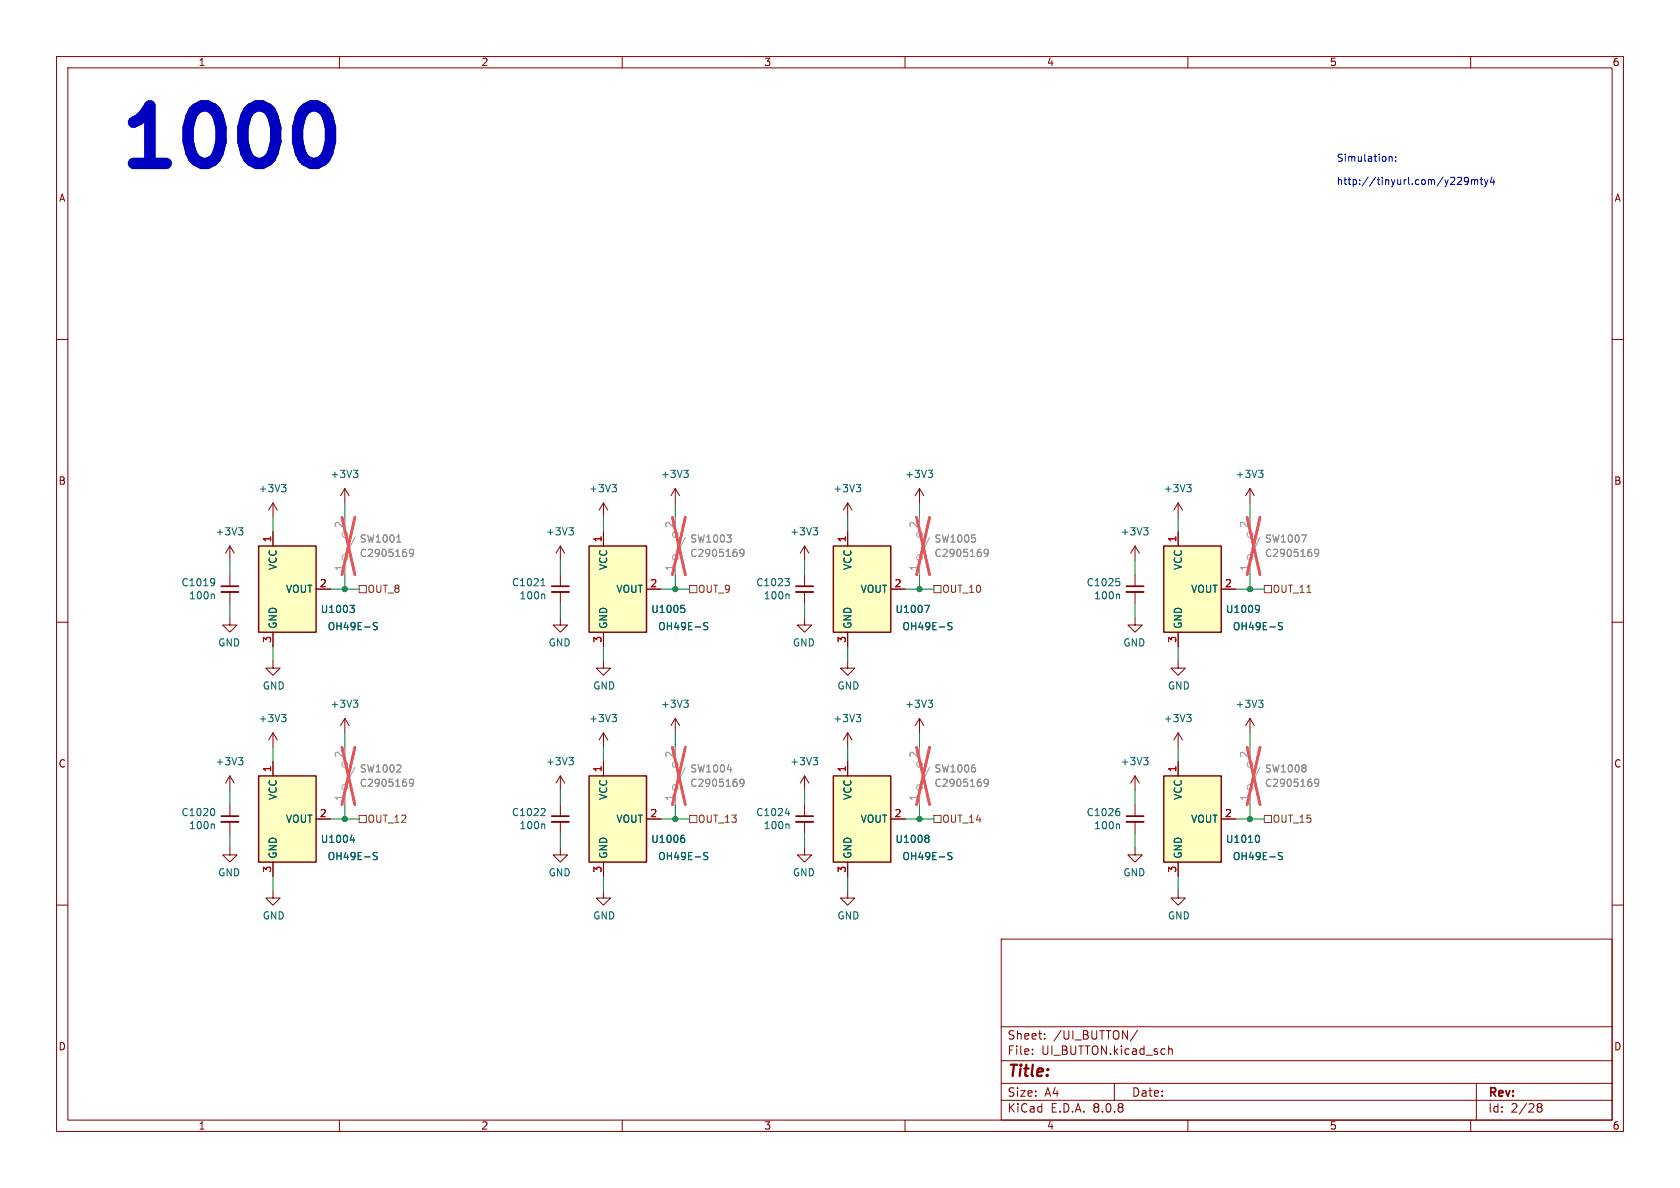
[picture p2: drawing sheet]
<svg xmlns="http://www.w3.org/2000/svg" width="297mm" height="210mm" viewBox="0 0 297 210" stroke-linecap="round" stroke-linejoin="round" font-family="sans-serif">
<g fill="none" stroke="#840000" stroke-width=".18">
<path d="M10 10h277v190h-277zM12 12h273v186h-273zM60 10v2M110 10v2M160 10v2M210 10v2M260 10v2M10 60h2M285 60h2M10 110h2M285 110h2M142.2 137.2v2.5"/>
<path d="M142.2 137.2l-.7 1.2M142.2 137.2l.8 1.2M142.2 149.9v1.2h-1.2l1.2 1.3 1.3-1.3h-1.3M142.2 142.2v2.1M142.2 145.3v2M10 160h2M177 166h108v32h-108zM285 160h2M60 198v2M110 198v2M160 198v2M177 194.5h108"/>
<path d="M177 191.5h108M177 187.5h108M177 181.5h108M182.5 186.3v.1M182.5 185.5v.1M184.7 183.6v.1M184.7 182.8v.1M197 191.5v3M201.1 182.1l-1.3 2M206.6 184.9v1.5M206.6 185.5l.2-.1 .4 .1v.9M210 198v2"/>
<path d="M260 198v2M261 191.5v6.5M271.7 195.5l.3 .2M271.7 195.4l.3-.3 .5 .1 .1 .3-.3 .2M272 195.7h.3M272 195.7l-.3 .3M272.3 195.7l.3 .3-.1 .5-.5 .1-.3-.3"/>
</g>
<g fill="none" stroke="#9c9b98" stroke-width=".18">
<path d="M61 132.1v2.5M61 139.7v2.5M62.7 135.6l-1.5 3.1M119.4 132.1v2.5M119.4 139.7v2.5M121.2 135.6l-1.6 3.1"/>
<circle cx="61" cy="135.1" r=".51"/>
<circle cx="61" cy="139.2" r=".51"/>
<circle cx="119.4" cy="139.2" r=".51"/>
<circle cx="119.4" cy="135.1" r=".51"/>
</g>
<path d="M70.1 136.5h.8M70.8 135.3v.4M73.1 138.3l-.2 .2h-.4l-.1-.2 .1-.5 .4-.1 .1 .2a.84 .84 0 0 1-.3 1.1h-.2M128.6 136h.7M131.5 138.3l-.2 .2h-.4l-.1-.2 .1-.5 .4-.1 .2 .2a.84 .84 0 0 1-.3 1.1h-.3" fill="none" stroke="#939391" stroke-width=".18"/>
<path d="M60.5 132.1l2.2 10.1M62.7 132.1l-2.2 10.1M118.9 132.1l2.3 10.1M121.2 132.1l-2.3 10.1" fill="none" stroke="#e75356" stroke-width=".46"/>
<path d="M140.7 145.3h3.1" fill="none" stroke="#840000" stroke-width=".33"/>
<path d="M140.7 144.3h3.1" fill="none" stroke="#840000" stroke-width=".3"/>
<path d="M143.8 133.9h.7l-.4 .5M144.3 134.4l.2 .3v.3l-.2 .2M138.8 143.8h.8M139.3 145.7l.2 .1v.7M139.4 143.3v.9" fill="none" stroke="#006464" stroke-width=".18"/>
<path d="M104.1 137.2h10.2v15.2h-10.2z" fill="#ffffc2"/>
<path d="M104.1 137.2h10.2v15.2h-10.2z" fill="none" stroke="#840000" stroke-width=".25"/>
<g fill="none" stroke="#840000" stroke-width=".18">
<path d="M106.7 116.8v1.3h1.2l-1.2 1.3-1.3-1.3h1.3M99.1 137.2l-.8 1.2M99.1 137.2v2.5M99.1 137.2l.7 1.2M106.7 129.5v2.6M106.7 134.6v2.6M106.7 129.5l-.8 1.3M106.7 129.5l.7 1.3M99.1 149.9v1.2h-1.3l1.3 1.3 1.2-1.3h-1.2M99.1 142.2v2.1M99.1 145.3v2M106.7 157.5v1.3h1.2l-1.2 1.2-1.3-1.2h1.3"/>
<path d="M106.7 152.4v2.5M114.3 144.8h2.5M149.9 157.5v1.3h1.2l-1.2 1.2-1.3-1.2h1.3"/>
</g>
<path d="M100.6 133.9h.8l-.5 .5M101.1 134.4l.3 .3v.3l-.3 .2M108.2 126.3h.8l-.4 .5M108.7 126.8l.3 .2v.3l-.3 .3M96.1 142.9l.3 .3-.1 .3-.7 .7h.8M96.1 145.7l.2 .1v.7M120.6 148.1h.2l.3 .3-.1 .4-.4 .1M120.7 147.6h.2M125.1 150.8l-.5-.1-.1 .1v.4l.5 .2 .1 .3-.2 .3-.5-.1" fill="none" stroke="#006464" stroke-width=".18"/>
<path d="M97.5 145.3h3.1" fill="none" stroke="#840000" stroke-width=".33"/>
<path d="M97.5 144.3h3.1" fill="none" stroke="#840000" stroke-width=".3"/>
<path d="M45.7 137.2h10.2v15.2h-10.2z" fill="#ffffc2"/>
<path d="M45.7 137.2h10.2v15.2h-10.2z" fill="none" stroke="#840000" stroke-width=".25"/>
<g fill="none" stroke="#840000" stroke-width=".18">
<path d="M40.6 96.5v2.6M40.6 96.5l-.7 1.3M40.6 96.5l.8 1.3M48.3 88.9v2.5M48.3 88.9l-.8 1.3M48.3 88.9l.7 1.3M61 86.4v2.5M61 86.4l-.8 1.2M61 86.4l.7 1.2M106.7 88.9l-.8 1.3M106.7 88.9v2.5M106.7 88.9l.7 1.3"/>
<path d="M221 86.4l-.8 1.2M221 86.4v2.5M221 86.4l.7 1.2M40.6 109.2v1.3h-1.2l1.2 1.3 1.3-1.3h-1.3M40.6 101.6v2M40.6 104.6v2.1M48.3 116.8v1.3h1.2l-1.2 1.3-1.3-1.3h1.3M40.6 137.2l-.7 1.2M40.6 137.2v2.5M40.6 137.2l.8 1.2M48.3 129.5v2.6M48.3 134.6v2.6"/>
<path d="M48.3 129.5l-.8 1.3M48.3 129.5l.7 1.3M61 127l-.8 1.3M61 127v2.5M61 127l.7 1.3M48.3 152.4v2.5M55.9 144.8h2.5"/>
</g>
<g fill="none" stroke="#006464" stroke-width=".18">
<path d="M42.2 93.3h.7l-.4 .5M42.7 93.8l.2 .2v.3l-.2 .3M49.8 85.7h.8l-.5 .5M50.3 86.2l.3 .2v.3l-.3 .2M62.5 83.1h.8l-.5 .5M63 83.6l.3 .3v.3l-.3 .2M108.2 85.7h.8l-.4 .5M108.7 86.2l.3 .2v.3l-.3 .2M222.5 83.1h.8l-.4 .5M223 83.6l.3 .3v.3l-.3 .2M37.7 102.3l.2 .1a1.03 1.03 0 0 1-.2 1.1M37.7 105l.2 .2v.7"/>
<path d="M38 102.8l-.3 .3M42.2 133.9h.7l-.4 .5M42.7 134.4l.2 .3v.3l-.2 .2M49.8 126.3h.8l-.5 .5M50.3 126.8l.3 .2v.3l-.3 .3M62.5 123.8h.8l-.5 .5M63 124.3l.3 .2v.3l-.3 .2M61.9 148.5h.8M62.5 148.1v.8M66.7 150.8l-.5-.1-.2 .1v.4l.6 .2 .1 .3-.2 .3-.5-.1"/>
</g>
<path d="M39.1 104.6h3.1" fill="none" stroke="#840000" stroke-width=".33"/>
<path d="M39.1 103.6h3.1" fill="none" stroke="#840000" stroke-width=".3"/>
<g fill="none" stroke="#9c9b98" stroke-width=".18">
<path d="M221 91.4v2.6M221 99.1v2.5M222.8 95l-1.6 3M221 132.1v2.5M221 139.7v2.5M222.8 135.6l-1.6 3.1"/>
<circle cx="221" cy="98.6" r=".51"/>
<circle cx="221" cy="94.5" r=".51"/>
<circle cx="221" cy="135.1" r=".51"/>
<circle cx="221" cy="139.2" r=".51"/>
</g>
<path d="M230.1 94.6h.8l-.5 1.2M233.1 97.6l-.2 .3h-.3l-.2-.3 .1-.4 .4-.1 .2 .1a.84 .84 0 0 1-.3 1.2h-.3M230.8 135.3v.3M230.8 135.9v.4M233.1 138.3l-.2 .2h-.3l-.2-.2 .1-.5 .4-.1 .2 .2a.84 .84 0 0 1-.3 1.1h-.3" fill="none" stroke="#939391" stroke-width=".18"/>
<path d="M220.5 91.4l2.3 10.2M222.8 91.4l-2.3 10.2M220.5 132.1l2.3 10.1M222.8 132.1l-2.3 10.1" fill="none" stroke="#e75356" stroke-width=".46"/>
<path d="M205.7 96.5h10.2v15.3h-10.2z" fill="#ffffc2"/>
<path d="M205.7 96.5h10.2v15.3h-10.2z" fill="none" stroke="#840000" stroke-width=".25"/>
<g fill="none" stroke="#840000" stroke-width=".18">
<path d="M149.9 88.9l-.8 1.3M149.9 88.9v2.5M149.9 88.9l.7 1.3M162.6 86.4l-.8 1.2M162.6 86.4v2.5M162.6 86.4l.7 1.2M200.7 96.5l-.8 1.3M200.7 96.5v2.6M200.7 96.5l.7 1.3M208.3 88.9v2.5M208.3 94v2.5M208.3 88.9l-.8 1.3"/>
<path d="M208.3 88.9l.7 1.3M208.3 111.8v2.5M215.9 104.1h2.5"/>
</g>
<path d="M151.4 85.7h.8l-.5 .5M151.9 86.2l.3 .2v.3l-.3 .2M164.1 83.1h.8l-.5 .5M164.6 83.6l.3 .3v.3l-.3 .2M202.2 93.3h.8l-.5 .5M202.7 93.8l.3 .2v.3l-.3 .3M209.8 85.7h.8l-.4 .5M210.3 86.2l.3 .2v.3l-.3 .2M222.2 107l.4 .1a.84 .84 0 0 1-.3 1.2M222.7 107.5l-.3 .3h-.2M226.7 110.1h-.5l-.1 .1v.3l.5 .3 .1 .3-.2 .2h-.5" fill="none" stroke="#006464" stroke-width=".18"/>
<g fill="none" stroke="#9c9b98" stroke-width=".18">
<path d="M162.6 91.4v2.6M162.6 99.1v2.5M164.3 95l-1.5 3"/>
<circle cx="162.6" cy="98.6" r=".51"/>
<circle cx="162.6" cy="94.5" r=".51"/>
</g>
<path d="M172.4 95.2v.5M174.7 97.6l-.2 .3h-.3l-.2-.3 .1-.4 .4-.1 .1 .1a.84 .84 0 0 1-.3 1.2h-.2" fill="none" stroke="#939391" stroke-width=".18"/>
<path d="M162.1 91.4l2.2 10.2M164.3 91.4l-2.2 10.2" fill="none" stroke="#e75356" stroke-width=".46"/>
<path d="M147.3 96.5h10.2v15.3h-10.2z" fill="#ffffc2"/>
<path d="M147.3 96.5h10.2v15.3h-10.2z" fill="none" stroke="#840000" stroke-width=".25"/>
<path d="M149.9 94v2.5M149.9 111.8v2.5M157.5 104.1h2.5M119.4 127l-.8 1.3M119.4 127v2.5M119.4 127l.7 1.3" fill="none" stroke="#840000" stroke-width=".18"/>
<path d="M163.5 107h.8l-.5 1.3M168.3 110.1h-.5l-.2 .1v.3l.6 .3 .1 .3-.2 .2h-.5M120.9 123.8h.8l-.4 .5M121.4 124.3l.3 .2v.3l-.3 .2" fill="none" stroke="#006464" stroke-width=".18"/>
<path d="M104.1 96.5h10.2v15.3h-10.2z" fill="#ffffc2"/>
<path d="M104.1 96.5h10.2v15.3h-10.2z" fill="none" stroke="#840000" stroke-width=".25"/>
<g fill="none" stroke="#840000" stroke-width=".18">
<path d="M99.1 96.5l-.8 1.3M99.1 96.5v2.6M99.1 96.5l.7 1.3M106.7 94v2.5M119.4 86.4l-.8 1.2M119.4 86.4v2.5M119.4 86.4l.7 1.2M142.2 96.5v2.6M142.2 96.5l-.7 1.3M142.2 96.5l.8 1.3M99.1 109.2v1.3h-1.3l1.3 1.3 1.2-1.3h-1.2M99.1 101.6v2"/>
<path d="M99.1 104.6v2.1M106.7 111.8v2.5M114.3 104.1h2.5M142.2 109.2v1.3h-1.2l1.2 1.3 1.3-1.3h-1.3M142.2 101.6v2M142.2 104.6v2.1M149.9 116.8v1.3h1.2l-1.2 1.3-1.3-1.3h1.3M208.3 129.5l-.8 1.3M208.3 129.5v2.6M208.3 129.5l.7 1.3M200.7 149.9v1.2h-1.3l1.3 1.3 1.2-1.3h-1.2"/>
</g>
<g fill="none" stroke="#006464" stroke-width=".18">
<path d="M100.6 93.3h.8l-.5 .5M101.1 93.8l.3 .2v.3l-.3 .3M120.9 83.1h.8l-.4 .5M121.4 83.6l.3 .3v.3l-.3 .2M143.8 93.3h.7l-.4 .5M144.3 93.8l.2 .2v.3l-.2 .3M95.6 103.6h.8M95.8 102.6l.2-.3v1.3M96.1 105l.2 .2v.7M120.4 107h.6M120.5 107.5h.3l.3 .2-.2 .5-.4 .1M125.1 110.1h-.5l-.1 .1v.3l.5 .3 .1 .3-.2 .2h-.5"/>
<path d="M138.8 102.3h.8l-.5 .5M139.3 102.8l.3 .2v.3l-.3 .3M139.3 105l.2 .2v.7M209.8 126.3h.8l-.4 .5M210.3 126.8l.3 .2v.3l-.3 .3"/>
</g>
<g fill="none" stroke="#9c9b98" stroke-width=".18">
<path d="M119.4 91.4v2.6M119.4 99.1v2.5M121.2 95l-1.6 3"/>
<circle cx="119.4" cy="98.6" r=".51"/>
<circle cx="119.4" cy="94.5" r=".51"/>
</g>
<path d="M128.5 94.6h.8l-.4 .4M129.2 95.2v.5M131.5 97.6l-.2 .3-.4-.1-.1-.2 .1-.4 .4-.1 .2 .1a.84 .84 0 0 1-.3 1.2h-.3" fill="none" stroke="#939391" stroke-width=".18"/>
<path d="M118.9 91.4l2.3 10.2M121.2 91.4l-2.3 10.2" fill="none" stroke="#e75356" stroke-width=".46"/>
<path d="M97.5 104.6h3.1M140.7 104.6h3.1" fill="none" stroke="#840000" stroke-width=".33"/>
<path d="M97.5 103.6h3.1M140.7 103.6h3.1" fill="none" stroke="#840000" stroke-width=".3"/>
<path d="M205.7 137.2h10.2v15.2h-10.2z" fill="#ffffc2"/>
<path d="M205.7 137.2h10.2v15.2h-10.2z" fill="none" stroke="#840000" stroke-width=".25"/>
<g fill="none" stroke="#840000" stroke-width=".18">
<path d="M200.7 109.2v1.3h-1.3l1.3 1.3 1.2-1.3h-1.2M200.7 101.6v2M200.7 104.6v2.1M208.3 116.8v1.3h1.2l-1.2 1.3-1.3-1.3h1.3M149.9 129.5l-.8 1.3M149.9 129.5v2.6M149.9 129.5l.7 1.3M162.6 127l-.8 1.3M162.6 127v2.5M162.6 127l.7 1.3M200.7 137.2l-.8 1.2M200.7 137.2v2.5"/>
<path d="M200.7 137.2l.7 1.2M208.3 134.6v2.6M221 127l-.8 1.3M221 127v2.5M221 127l.7 1.3M40.6 149.9v1.2h-1.2l1.2 1.3 1.3-1.3h-1.3M40.6 142.2v2.1M40.6 145.3v2M48.3 157.5v1.3h1.2l-1.2 1.2-1.3-1.2h1.3M200.7 142.2v2.1M200.7 145.3v2M208.3 157.5v1.3h1.2l-1.2 1.2-1.3-1.2h1.3"/>
<path d="M208.3 152.4v2.5M215.9 144.8h2.5"/>
</g>
<g fill="none" stroke="#006464" stroke-width=".18">
<path d="M197.3 102.3h.6M197.7 102.8l.3 .2v.3l-.3 .3M197.7 105l.2 .2v.7M151.4 126.3h.8l-.5 .5M151.9 126.8l.3 .2v.3l-.3 .3M164.1 123.8h.8l-.5 .5M164.6 124.3l.3 .2v.3l-.3 .2M202.2 133.9h.8l-.5 .5M202.7 134.4l.3 .3v.3l-.3 .2M222.5 123.8h.8l-.4 .5M223 124.3l.3 .2v.3l-.3 .2M37.6 142.9a.79 .79 0 0 1 0 1.3"/>
<path d="M37.7 145.7l.2 .1v.7M197.6 142.9h.2M197.7 143.4l.3 .2v.3l-.3 .3M197.7 145.7l.2 .1v.7M222.4 147.6a.79 .79 0 0 1 0 1.3M226.7 150.8l-.5-.1-.1 .1v.4l.5 .2 .1 .3-.2 .3-.5-.1"/>
</g>
<path d="M199.1 104.6h3.1M39.1 145.3h3.1M199.1 145.3h3.1" fill="none" stroke="#840000" stroke-width=".33"/>
<path d="M199.1 103.6h3.1M39.1 144.3h3.1M199.1 144.3h3.1" fill="none" stroke="#840000" stroke-width=".3"/>
<g fill="none" stroke="#9c9b98" stroke-width=".18">
<path d="M162.6 132.1v2.5M162.6 139.7v2.5M164.3 135.6l-1.5 3.1"/>
<circle cx="162.6" cy="135.1" r=".51"/>
<circle cx="162.6" cy="139.2" r=".51"/>
</g>
<path d="M172.4 135.8v.5M174.7 138.3l-.2 .2h-.3l-.2-.2 .1-.5 .4-.1 .1 .2a.84 .84 0 0 1-.3 1.1h-.2" fill="none" stroke="#939391" stroke-width=".18"/>
<path d="M162.1 132.1l2.2 10.1M164.3 132.1l-2.2 10.1" fill="none" stroke="#e75356" stroke-width=".46"/>
<path d="M45.7 96.5h10.2v15.3h-10.2z" fill="#ffffc2"/>
<path d="M45.7 96.5h10.2v15.3h-10.2z" fill="none" stroke="#840000" stroke-width=".25"/>
<path d="M48.3 94v2.5M48.3 111.8v2.5M55.9 104.1h2.5" fill="none" stroke="#840000" stroke-width=".18"/>
<path d="M61.9 107h.7l-.4 .5 .4 .1v.4l-.2 .3h-.4M66.7 110.1h-.5l-.2 .1v.3l.6 .3 .1 .3-.2 .2h-.5" fill="none" stroke="#006464" stroke-width=".18"/>
<g fill="none" stroke="#9c9b98" stroke-width=".18">
<path d="M61 91.4v2.6M61 99.1v2.5M62.7 95l-1.5 3"/>
<circle cx="61" cy="94.5" r=".51"/>
<circle cx="61" cy="98.6" r=".51"/>
</g>
<path d="M70.1 95.8h.8M73.1 97.6l-.2 .3-.4-.1-.1-.2 .1-.4 .4-.1 .1 .1a.84 .84 0 0 1-.3 1.2h-.2" fill="none" stroke="#939391" stroke-width=".18"/>
<path d="M60.5 91.4l2.2 10.2M62.7 91.4l-2.2 10.2" fill="none" stroke="#e75356" stroke-width=".46"/>
<path d="M147.3 137.2h10.2v15.2h-10.2z" fill="#ffffc2"/>
<path d="M147.3 137.2h10.2v15.2h-10.2z" fill="none" stroke="#840000" stroke-width=".25"/>
<g fill="none" stroke="#840000" stroke-width=".18">
<path d="M48.3 94v2.5M106.7 94v2.5M149.9 94v2.5M208.3 94v2.5M48.3 111.8v2.5M55.9 104.1h2.5M106.7 111.8v2.5M114.3 104.1h2.5M149.9 111.8v2.5M157.5 104.1h2.5M208.3 111.8v2.5M215.9 104.1h2.5"/>
<path d="M48.3 134.6v2.6M106.7 134.6v2.6M149.9 134.6v2.6M208.3 134.6v2.6M48.3 152.4v2.5M55.9 144.8h2.5M106.7 152.4v2.5M114.3 144.8h2.5M149.9 152.4v2.5M157.5 144.8h2.5M208.3 152.4v2.5M215.9 144.8h2.5"/>
</g>
<g fill="none" stroke="#006464" stroke-width=".18">
<path d="M61.9 107h.7l-.4 .5 .4 .1v.4l-.2 .3h-.4M66.7 110.1h-.5l-.2 .1v.3l.6 .3 .1 .3-.2 .2h-.5M120.4 107h.6M120.5 107.5h.3l.3 .2-.2 .5-.4 .1M125.1 110.1h-.5l-.1 .1v.3l.5 .3 .1 .3-.2 .2h-.5M163.5 107h.8l-.5 1.3M168.3 110.1h-.5l-.2 .1v.3l.6 .3 .1 .3-.2 .2h-.5M222.2 107l.4 .1a.84 .84 0 0 1-.3 1.2M222.7 107.5l-.3 .3h-.2M226.7 110.1h-.5l-.1 .1v.3l.5 .3 .1 .3-.2 .2h-.5M61.9 148.5h.8M62.5 148.1v.8"/>
<path d="M66.7 150.8l-.5-.1-.2 .1v.4l.6 .2 .1 .3-.2 .3-.5-.1M120.6 148.1h.2l.3 .3-.1 .4-.4 .1M120.7 147.6h.2M125.1 150.8l-.5-.1-.1 .1v.4l.5 .2 .1 .3-.2 .3-.5-.1M163.8 147.6h.2l.2 .3-.2 .3M163.8 148.2h.2M164 148.2l.2 .2v.3l-.1 .2h-.3M168.3 150.8l-.5-.1-.2 .1v.4l.6 .2 .1 .3-.2 .3-.5-.1M222.4 147.6a.79 .79 0 0 1 0 1.3M226.7 150.8l-.5-.1-.1 .1v.4l.5 .2 .1 .3-.2 .3-.5-.1"/>
</g>
<path d="M63.5 103.5h1.3v1.3h-1.3zM121.9 103.5h1.3v1.3h-1.3zM165.1 103.5h1.3v1.3h-1.3zM223.5 103.5h1.3v1.3h-1.3zM63.5 144.1h1.3v1.3h-1.3zM121.9 144.1h1.3v1.3h-1.3zM165.1 144.1h1.3v1.3h-1.3zM223.5 144.1h1.3v1.3h-1.3z" fill="none" stroke="#725600" stroke-width=".18"/>
<g fill="none" stroke="#0000c2" stroke-width=".18">
<path d="M245.6 27.7v.8M245.6 27.8l.2-.1h.3v.8M246.7 28.4v.1M246.7 27.7v.2M257.8 31.3l.5 .1 .1 .3-.8 .9h.8M259.6 31.9l-.2 .2h-.4l-.1-.2 .1-.5 .4-.1 .1 .2a.84 .84 0 0 1-.3 1.1h-.2M260.1 31.8v.8M260.1 31.9l.4-.1 .2 .1M260.7 31.9l.2-.1h.3v.8M260.7 31.9v.7M261.7 31.8h.4M261.8 31.3v1.1l.3 .2"/>
<path d="M262.4 31.8l.3 .8M262.7 32.6l-.3 .4M263.1 31.8l-.4 .8M263.8 31.3l-.3 .9h.8M264.1 31.8v.8"/>
</g>
<path d="M56 18.7l1 .5 .5 .5a8.6 8.6 0 0 1 0 8.2l-.5 .5-1 .5" fill="none" stroke="#0000c2" stroke-width="2"/>
<g fill="none" stroke="#009600" stroke-width=".18">
<path d="M40.6 99.1v2.5M48.3 91.4v2.6M61 88.9v2.5M99.1 99.1v2.5M106.7 91.4v2.6M119.4 88.9v2.5M142.2 99.1v2.5M149.9 91.4v2.6M162.6 88.9v2.5M200.7 99.1v2.5M208.3 91.4v2.6M221 88.9v2.5"/>
<path d="M40.6 106.7v2.5M48.3 114.3v2.5M58.4 104.1h5.1M61 101.6v2.5M99.1 106.7v2.5M106.7 114.3v2.5M116.8 104.1h5.1M119.4 101.6v2.5M142.2 106.7v2.5M149.9 114.3v2.5M160 104.1h5.1M162.6 101.6v2.5"/>
<path d="M200.7 106.7v2.5M208.3 114.3v2.5M218.4 104.1h5.1M221 101.6v2.5M40.6 139.7v2.5M48.3 132.1v2.5M61 129.5v2.6M99.1 139.7v2.5M106.7 132.1v2.5M119.4 129.5v2.6M142.2 139.7v2.5M149.9 132.1v2.5"/>
<path d="M162.6 129.5v2.6M200.7 139.7v2.5M208.3 132.1v2.5M221 129.5v2.6M40.6 147.3v2.6M48.3 154.9v2.6M58.4 144.8h5.1M61 142.2v2.6M99.1 147.3v2.6M106.7 154.9v2.6M116.8 144.8h5.1M119.4 142.2v2.6"/>
<path d="M142.2 147.3v2.6M149.9 154.9v2.6M160 144.8h5.1M162.6 142.2v2.6M200.7 147.3v2.6M208.3 154.9v2.6M218.4 144.8h5.1M221 142.2v2.6"/>
</g>
<g fill="none" stroke="#939391" stroke-width=".18">
<path d="M70.1 95.8h.8M73.1 97.6l-.2 .3-.4-.1-.1-.2 .1-.4 .4-.1 .1 .1a.84 .84 0 0 1-.3 1.2h-.2M128.5 94.6h.8l-.4 .4M129.2 95.2v.5M131.5 97.6l-.2 .3-.4-.1-.1-.2 .1-.4 .4-.1 .2 .1a.84 .84 0 0 1-.3 1.2h-.3M172.4 95.2v.5M174.7 97.6l-.2 .3h-.3l-.2-.3 .1-.4 .4-.1 .1 .1a.84 .84 0 0 1-.3 1.2h-.2M230.1 94.6h.8l-.5 1.2M233.1 97.6l-.2 .3h-.3l-.2-.3 .1-.4 .4-.1 .2 .1a.84 .84 0 0 1-.3 1.2h-.3M70.1 136.5h.8M70.8 135.3v.4M73.1 138.3l-.2 .2h-.4l-.1-.2 .1-.5 .4-.1 .1 .2a.84 .84 0 0 1-.3 1.1h-.2"/>
<path d="M128.6 136h.7M131.5 138.3l-.2 .2h-.4l-.1-.2 .1-.5 .4-.1 .2 .2a.84 .84 0 0 1-.3 1.1h-.3M172.4 135.8v.5M174.7 138.3l-.2 .2h-.3l-.2-.2 .1-.5 .4-.1 .1 .2a.84 .84 0 0 1-.3 1.1h-.2M230.8 135.3v.3M230.8 135.9v.4M233.1 138.3l-.2 .2h-.3l-.2-.2 .1-.5 .4-.1 .2 .2a.84 .84 0 0 1-.3 1.1h-.3"/>
</g>
<g fill="none" stroke="#9c9b98" stroke-width=".18">
<path d="M61 91.4v2.6M61 99.1v2.5M119.4 91.4v2.6M119.4 99.1v2.5M162.6 91.4v2.6M162.6 99.1v2.5M221 91.4v2.6M221 99.1v2.5M61 132.1v2.5M61 139.7v2.5M119.4 132.1v2.5M119.4 139.7v2.5"/>
<path d="M162.6 132.1v2.5M162.6 139.7v2.5M221 132.1v2.5M221 139.7v2.5"/>
</g>
<g fill="none" stroke="#e75356" stroke-width=".46">
<path d="M60.5 91.4l2.2 10.2M62.7 91.4l-2.2 10.2M118.9 91.4l2.3 10.2M121.2 91.4l-2.3 10.2M162.1 91.4l2.2 10.2M164.3 91.4l-2.2 10.2M220.5 91.4l2.3 10.2M222.8 91.4l-2.3 10.2M60.5 132.1l2.2 10.1M62.7 132.1l-2.2 10.1M118.9 132.1l2.3 10.1M121.2 132.1l-2.3 10.1"/>
<path d="M162.1 132.1l2.2 10.1M164.3 132.1l-2.2 10.1M220.5 132.1l2.3 10.1M222.8 132.1l-2.3 10.1"/>
</g>
<g fill="#009600" stroke="#009600" stroke-width=".18">
<circle cx="162.6" cy="144.8" r=".46"/>
<circle cx="162.6" cy="104.1" r=".46"/>
<circle cx="61" cy="104.1" r=".46"/>
<circle cx="61" cy="144.8" r=".46"/>
<circle cx="119.4" cy="144.8" r=".46"/>
<circle cx="119.4" cy="104.1" r=".46"/>
<circle cx="221" cy="104.1" r=".46"/>
<circle cx="221" cy="144.8" r=".46"/>
</g>
<text font-size="14.2" fill="#0000c2" x="20.3" y="30.2">1000</text>
<text font-size="2.8" fill="#840000" x="178" y="190.9">Title:</text>
<g font-size="2.1" fill="#840000">
<text x="178" y="184">Sheet:</text>
<text x="186.2" y="184">/UI_BUTTON/</text>
<text x="178" y="186.7">File:</text>
<text x="184.1" y="186.7">UI_BUTTON.kicad_sch</text>
<text x="178" y="196.9">KiCad</text>
<text x="178" y="194.1">Size:</text>
<text x="184.7" y="194.1">A4</text>
<text x="185.7" y="196.9">E.D.A.</text>
<text x="193.3" y="196.9">8.0.8</text>
<text x="200" y="194.1">Date:</text>
<text x="263" y="194.3">Rev:</text>
<text x="263" y="196.9">Id:</text>
<text x="267.1" y="196.9">2/28</text>
</g>
<g font-size="1.8" fill="#840000">
<text x="35" y="11.9">1</text>
<text x="85" y="11.9">2</text>
<text x="135" y="11.9">3</text>
<text x="185" y="11.9">4</text>
<text x="235" y="11.9">5</text>
<text x="285" y="11.9">6</text>
<text x="10.3" y="35.9">A</text>
<text x="285.3" y="35.9">A</text>
<text x="10.3" y="85.9">B</text>
<text x="285.3" y="85.9">B</text>
<text x="10.3" y="135.9">C</text>
<text x="285.3" y="135.9">C</text>
<text x="10.3" y="185.9">D</text>
<text x="285.3" y="185.9">D</text>
<text x="35" y="199.9">1</text>
<text x="85" y="199.9">2</text>
<text x="135" y="199.9">3</text>
<text x="185" y="199.9">4</text>
<text x="235" y="199.9">5</text>
<text x="285" y="199.9">6</text>
</g>
<g font-size="1.8" fill="#0000c2">
<text x="236.2" y="28.7">Simulation:</text>
<text x="236.2" y="32.8">http://tinyurl.com/y229mty4</text>
</g>
<g font-size="1.8" fill="#006464">
<text x="45.6" y="87.2">+3V3</text>
<text x="58.3" y="84.7">+3V3</text>
<text x="104" y="87.2">+3V3</text>
<text x="116.7" y="84.7">+3V3</text>
<text x="147.2" y="87.2">+3V3</text>
<text x="159.9" y="84.7">+3V3</text>
<text x="205.6" y="87.2">+3V3</text>
<text x="218.3" y="84.7">+3V3</text>
<text x="38" y="94.8">+3V3</text>
<text x="96.4" y="94.8">+3V3</text>
<text x="139.6" y="94.8">+3V3</text>
<text x="198" y="94.8">+3V3</text>
<text x="49.1" y="100.9" transform="rotate(-90 49.1 100.9)">VCC</text>
<text x="107.5" y="100.9" transform="rotate(-90 107.5 100.9)">VCC</text>
<text x="150.7" y="100.9" transform="rotate(-90 150.7 100.9)">VCC</text>
<text x="209.1" y="100.9" transform="rotate(-90 209.1 100.9)">VCC</text>
<text x="32" y="103.8">C1019</text>
<text x="33.3" y="106.1">100n</text>
<text x="50.5" y="105">VOUT</text>
<text x="90.4" y="103.8">C1021</text>
<text x="91.7" y="106.1">100n</text>
<text x="108.9" y="105">VOUT</text>
<text x="133.6" y="103.8">C1023</text>
<text x="134.9" y="106.1">100n</text>
<text x="152.1" y="105">VOUT</text>
<text x="192" y="103.8">C1025</text>
<text x="193.3" y="106.1">100n</text>
<text x="210.5" y="105">VOUT</text>
<text x="49.1" y="111.3" transform="rotate(-90 49.1 111.3)">GND</text>
<text x="56.6" y="108.6">U1003</text>
<text x="57.8" y="111.6">OH49E-S</text>
<text x="107.5" y="111.3" transform="rotate(-90 107.5 111.3)">GND</text>
<text x="115" y="108.6">U1005</text>
<text x="116.3" y="111.6">OH49E-S</text>
<text x="150.7" y="111.3" transform="rotate(-90 150.7 111.3)">GND</text>
<text x="158.2" y="108.6">U1007</text>
<text x="159.4" y="111.6">OH49E-S</text>
<text x="209.1" y="111.3" transform="rotate(-90 209.1 111.3)">GND</text>
<text x="216.6" y="108.6">U1009</text>
<text x="217.9" y="111.6">OH49E-S</text>
<text x="38.5" y="114.5">GND</text>
<text x="96.9" y="114.5">GND</text>
<text x="140.1" y="114.5">GND</text>
<text x="198.5" y="114.5">GND</text>
<text x="46.4" y="122.1">GND</text>
<text x="58.3" y="125.3">+3V3</text>
<text x="104.8" y="122.1">GND</text>
<text x="116.7" y="125.3">+3V3</text>
<text x="148" y="122.1">GND</text>
<text x="159.9" y="125.3">+3V3</text>
<text x="206.4" y="122.1">GND</text>
<text x="218.3" y="125.3">+3V3</text>
<text x="45.6" y="127.9">+3V3</text>
<text x="104" y="127.9">+3V3</text>
<text x="147.2" y="127.9">+3V3</text>
<text x="205.6" y="127.9">+3V3</text>
<text x="38" y="135.5">+3V3</text>
<text x="96.4" y="135.5">+3V3</text>
<text x="139.6" y="135.5">+3V3</text>
<text x="198" y="135.5">+3V3</text>
<text x="49.1" y="141.5" transform="rotate(-90 49.1 141.5)">VCC</text>
<text x="107.5" y="141.5" transform="rotate(-90 107.5 141.5)">VCC</text>
<text x="150.7" y="141.5" transform="rotate(-90 150.7 141.5)">VCC</text>
<text x="209.1" y="141.5" transform="rotate(-90 209.1 141.5)">VCC</text>
<text x="32" y="144.5">C1020</text>
<text x="33.3" y="146.8">100n</text>
<text x="50.5" y="145.6">VOUT</text>
<text x="56.6" y="149.2">U1004</text>
<text x="90.4" y="144.5">C1022</text>
<text x="91.7" y="146.8">100n</text>
<text x="108.9" y="145.6">VOUT</text>
<text x="115" y="149.2">U1006</text>
<text x="133.6" y="144.5">C1024</text>
<text x="134.9" y="146.8">100n</text>
<text x="152.1" y="145.6">VOUT</text>
<text x="158.2" y="149.2">U1008</text>
<text x="192" y="144.5">C1026</text>
<text x="193.3" y="146.8">100n</text>
<text x="210.5" y="145.6">VOUT</text>
<text x="216.6" y="149.2">U1010</text>
<text x="38.5" y="155.1">GND</text>
<text x="49.1" y="151.9" transform="rotate(-90 49.1 151.9)">GND</text>
<text x="57.8" y="152.2">OH49E-S</text>
<text x="96.9" y="155.1">GND</text>
<text x="107.5" y="151.9" transform="rotate(-90 107.5 151.9)">GND</text>
<text x="116.3" y="152.2">OH49E-S</text>
<text x="140.1" y="155.1">GND</text>
<text x="150.7" y="151.9" transform="rotate(-90 150.7 151.9)">GND</text>
<text x="159.4" y="152.2">OH49E-S</text>
<text x="198.5" y="155.1">GND</text>
<text x="209.1" y="151.9" transform="rotate(-90 209.1 151.9)">GND</text>
<text x="217.9" y="152.2">OH49E-S</text>
<text x="46.4" y="162.7">GND</text>
<text x="104.8" y="162.7">GND</text>
<text x="148" y="162.7">GND</text>
<text x="206.4" y="162.7">GND</text>
</g>
<g font-size="1.8" fill="#a90000">
<text x="48" y="96" transform="rotate(-90 48 96)">1</text>
<text x="106.4" y="96" transform="rotate(-90 106.4 96)">1</text>
<text x="149.6" y="96" transform="rotate(-90 149.6 96)">1</text>
<text x="208" y="96" transform="rotate(-90 208 96)">1</text>
<text x="56.4" y="103.9">2</text>
<text x="114.9" y="103.9">2</text>
<text x="158" y="103.9">2</text>
<text x="216.5" y="103.9">2</text>
<text x="48" y="113.7" transform="rotate(-90 48 113.7)">3</text>
<text x="106.4" y="113.7" transform="rotate(-90 106.4 113.7)">3</text>
<text x="149.6" y="113.7" transform="rotate(-90 149.6 113.7)">3</text>
<text x="208" y="113.7" transform="rotate(-90 208 113.7)">3</text>
<text x="48" y="136.6" transform="rotate(-90 48 136.6)">1</text>
<text x="106.4" y="136.6" transform="rotate(-90 106.4 136.6)">1</text>
<text x="149.6" y="136.6" transform="rotate(-90 149.6 136.6)">1</text>
<text x="208" y="136.6" transform="rotate(-90 208 136.6)">1</text>
<text x="56.4" y="144.5">2</text>
<text x="114.9" y="144.5">2</text>
<text x="158" y="144.5">2</text>
<text x="216.5" y="144.5">2</text>
<text x="48" y="154.4" transform="rotate(-90 48 154.4)">3</text>
<text x="106.4" y="154.4" transform="rotate(-90 106.4 154.4)">3</text>
<text x="149.6" y="154.4" transform="rotate(-90 149.6 154.4)">3</text>
<text x="208" y="154.4" transform="rotate(-90 208 154.4)">3</text>
</g>
<g font-size="1.8" fill="#a5a4a2">
<text x="60.7" y="93.4" transform="rotate(-90 60.7 93.4)">2</text>
<text x="119.1" y="93.4" transform="rotate(-90 119.1 93.4)">2</text>
<text x="162.3" y="93.4" transform="rotate(-90 162.3 93.4)">2</text>
<text x="220.7" y="93.4" transform="rotate(-90 220.7 93.4)">2</text>
<text x="60.7" y="101" transform="rotate(-90 60.7 101)">1</text>
<text x="119.1" y="101" transform="rotate(-90 119.1 101)">1</text>
<text x="162.3" y="101" transform="rotate(-90 162.3 101)">1</text>
<text x="220.7" y="101" transform="rotate(-90 220.7 101)">1</text>
<text x="60.7" y="134.1" transform="rotate(-90 60.7 134.1)">2</text>
<text x="119.1" y="134.1" transform="rotate(-90 119.1 134.1)">2</text>
<text x="162.3" y="134.1" transform="rotate(-90 162.3 134.1)">2</text>
<text x="220.7" y="134.1" transform="rotate(-90 220.7 134.1)">2</text>
<text x="60.7" y="141.7" transform="rotate(-90 60.7 141.7)">1</text>
<text x="119.1" y="141.7" transform="rotate(-90 119.1 141.7)">1</text>
<text x="162.3" y="141.7" transform="rotate(-90 162.3 141.7)">1</text>
<text x="220.7" y="141.7" transform="rotate(-90 220.7 141.7)">1</text>
</g>
<g font-size="1.8" fill="#939391">
<text x="63.5" y="96.1">SW1001</text>
<text x="63.5" y="98.7">C2905169</text>
<text x="121.9" y="96.1">SW1003</text>
<text x="121.9" y="98.7">C2905169</text>
<text x="165.1" y="96.1">SW1005</text>
<text x="165.1" y="98.7">C2905169</text>
<text x="223.5" y="96.1">SW1007</text>
<text x="223.5" y="98.7">C2905169</text>
<text x="63.5" y="136.8">SW1002</text>
<text x="121.9" y="136.8">SW1004</text>
<text x="165.1" y="136.8">SW1006</text>
<text x="223.5" y="136.8">SW1008</text>
<text x="63.5" y="139.3">C2905169</text>
<text x="121.9" y="139.3">C2905169</text>
<text x="165.1" y="139.3">C2905169</text>
<text x="223.5" y="139.3">C2905169</text>
</g>
<g font-size="1.8" fill="#725600">
<text x="64.9" y="105">OUT_8</text>
<text x="123.3" y="105">OUT_9</text>
<text x="166.5" y="105">OUT_10</text>
<text x="224.9" y="105">OUT_11</text>
<text x="64.9" y="145.6">OUT_12</text>
<text x="123.3" y="145.6">OUT_13</text>
<text x="166.5" y="145.6">OUT_14</text>
<text x="224.9" y="145.6">OUT_15</text>
</g>
</svg>
